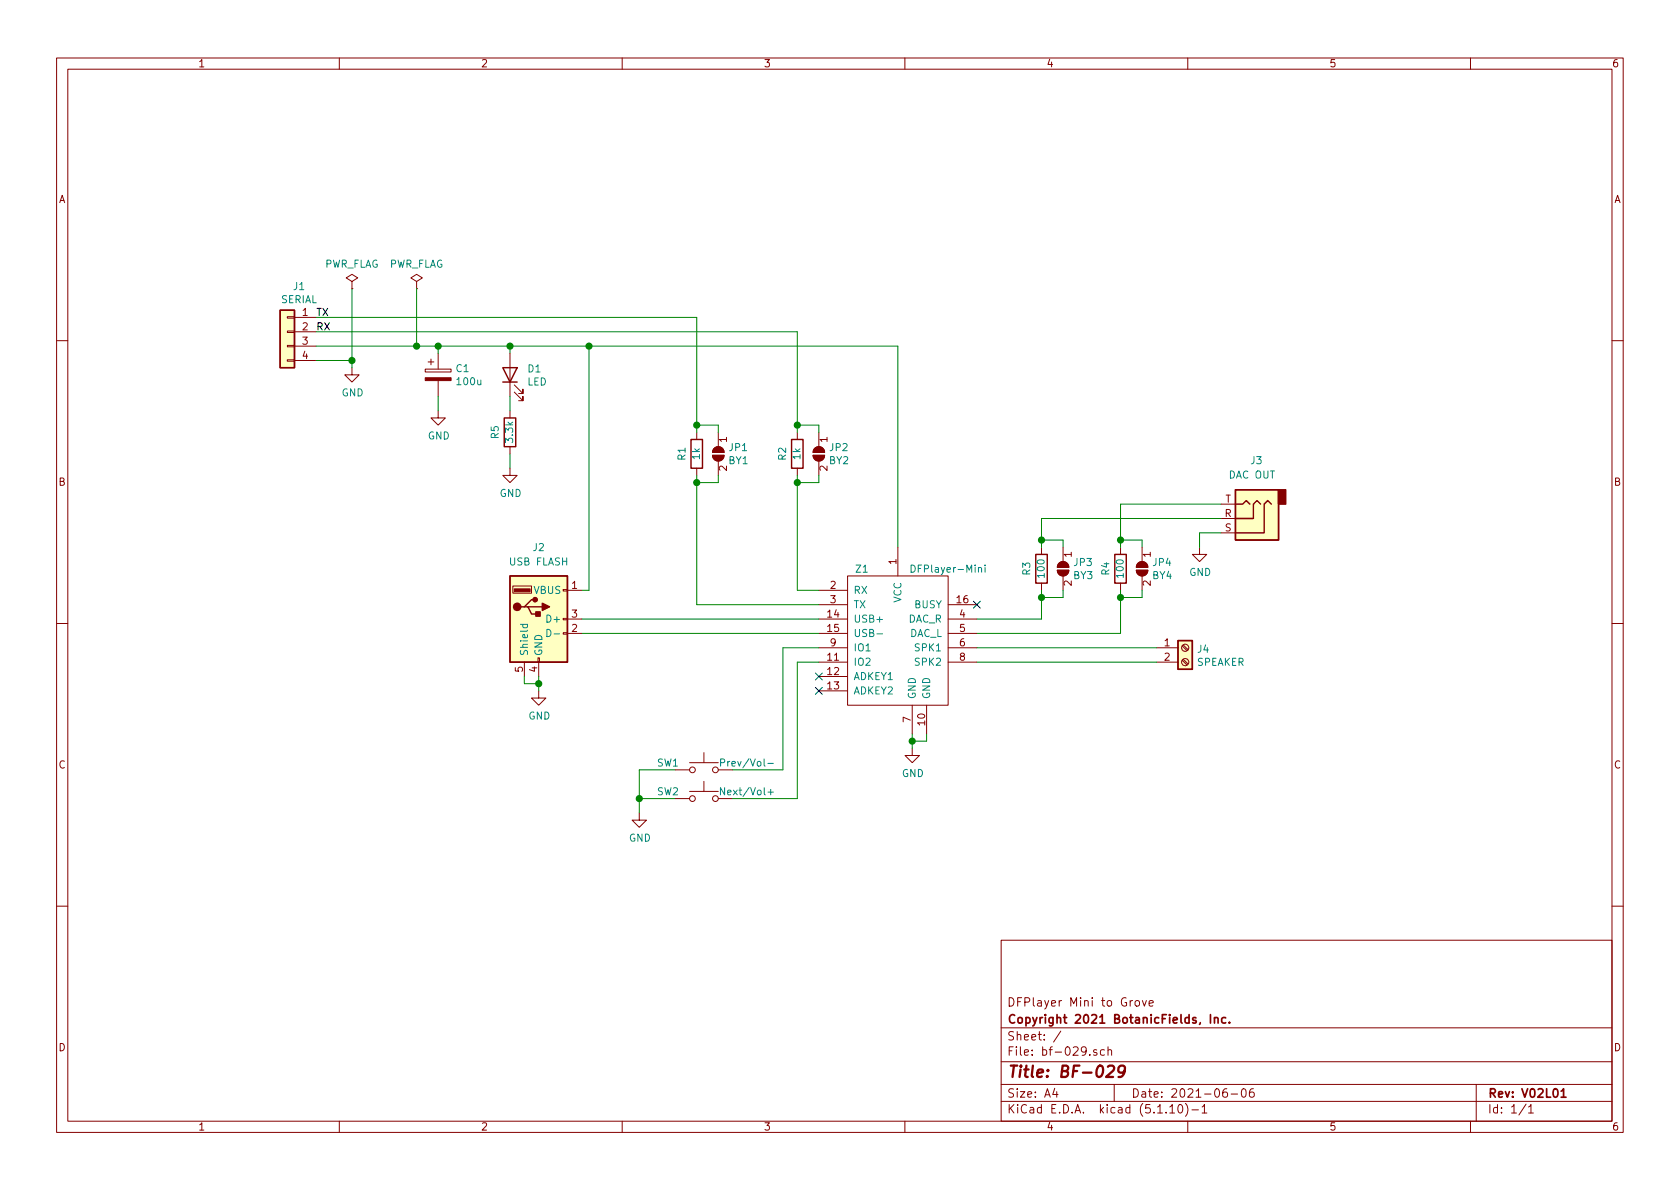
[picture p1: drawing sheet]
<svg xmlns="http://www.w3.org/2000/svg" width="297mm" height="210mm" viewBox="0 0 297 210" stroke-linecap="round" stroke-linejoin="round" font-family="sans-serif">
<g fill="none" stroke="#840000" stroke-width=".18">
<path d="M10 10.3h277v189.9h-277zM12 12.2h273v186.1h-273zM60 10.3v1.9M110 10.3v1.9M160 10.3v1.9M210 10.3v1.9M260 10.3v1.9M50.8 56h1.3v.3h-1.3zM50.8 58.5h1.3v.3h-1.3zM52.1 56.1h3.8M52.1 58.7h3.8M62.2 49.8l1-.7-1-.6-1 .6 1 .7v1.2"/>
<path d="M62.2 51h.1M73.7 49.8l1-.7-1-.6-1.1 .6 1.1 .7v1.2M73.7 51h.1M10 60.2h2M50.8 63.6h1.3v.3h-1.3zM50.8 61.1h1.3v.2h-1.3zM52.1 61.2h3.8M52.1 63.7h3.8M62.2 65v1.3h1.3l-1.3 1.3-1.2-1.3h1.2M75.2 65.3h4.6v.5h-4.6zM75.7 64h1M76.2 63.5v1"/>
<path d="M77.5 72.6v1.3h1.2l-1.2 1.3-1.3-1.3h1.3M77.5 62.5v2.8M77.5 67.3v2.8M90.2 62.5v7.6M90.2 72.6v1.3M90.2 79v1.3M90.9 69.3l1.6 1.6v-.8v.8h-.8M90.9 68.1l1.6 1.5v-.8v.8h-.8M123.2 76.4v1.3M126.2 79.3a1.02 1.02 0 0 1 1.1-.3 1.02 1.02 0 0 1 .7 1h-2zM127 76.4v2.6M141 76.4v1.3"/>
<path d="M144 79.3a1.02 1.02 0 0 1 1.1-.3 1.02 1.02 0 0 1 .7 1h-2zM144.8 76.4v2.6M285 60.2h2M90.2 82.8v1.3h1.2l-1.2 1.2-1.3-1.2h1.3M123.2 82.8v1.3M126 80.5h2a1.02 1.02 0 0 1-1 1 1.02 1.02 0 0 1-1-1zM127 81.5v2.6M141 82.8v1.3M143.8 80.5h2a1.02 1.02 0 0 1-1 1 1.02 1.02 0 0 1-1-1zM144.8 81.5v2.6M158.7 96.8v5M184.1 96.8v1.2"/>
<path d="M187.2 99.7a1.02 1.02 0 0 1 1.1-.3 1.02 1.02 0 0 1 .7 .9h-2.1zM188 96.8v2.5M198.1 96.8v1.2M201.1 99.7a1.02 1.02 0 0 1 1.2-.3 1.02 1.02 0 0 1 .6 .9h-2zM201.9 96.8v2.5M212.1 96.8v1.2h1.3l-1.3 1.3-1.3-1.3h1.3M215.9 91.7h2.5M215.9 94.2h2.5M215.9 89.1h2.5M10 110.3h2M90.7 103.6h3.3v1.3h-3.3zM92.7 117.1v2.5"/>
<path d="M95.1 116.3h.3v.8h-.3zM95.2 117.1v2.5M99.6 111.9h.7v.2h-.7zM99.6 109.3h.7v.3h-.7zM99.6 104.3h.7v.2h-.7zM100.3 104.4h2.6M100.3 112h2.6M100.3 109.5h2.6M144.8 114.5h5.1M144.8 117.1h5.1M144.8 104.4h5.1M144.8 112h5.1"/>
<path d="M144.8 109.5h5.1M144.8 119.6h5.1M144.8 106.9h5.1M149.9 101.8h17.7v22.9h-17.7zM167.6 114.5h5.1M167.6 117.1h5.1M167.6 112h5.1M167.6 109.5h5.1M167.6 106.9h5.1M184.1 103.1v1.3M186.9 100.8h2.1a1.02 1.02 0 0 1-1 1 1.02 1.02 0 0 1-1.1-1zM188 101.8v2.6"/>
<path d="M198.1 103.1v1.3M200.9 100.8h2a1.02 1.02 0 0 1-1 1 1.02 1.02 0 0 1-1-1zM201.9 101.8v2.6M204.5 114.5h3.8M204.5 117.1h3.8M209 116.8l.9 .8M209 114.2l.9 .9M209.2 116.6l.9 .8M209.2 114l.9 .9M285 110.3h2M95.2 122.2v1.2h1.3l-1.3 1.3-1.2-1.3h1.2M119.4 136.1h2.5"/>
<path d="M121.9 134.9h5.1M121.9 139.9h5.1M124.5 133.1v1.8M124.5 138.2v1.7M127 136.1h2.5M144.8 122.2h5.1M161.3 132.3v1.3h1.3l-1.3 1.3-1.3-1.3h1.3M161.3 124.7v5.1M163.8 124.7v5.1M113 143.8v1.2h1.3l-1.3 1.3-1.2-1.3h1.2M119.4 141.2h2.5M127 141.2h2.5"/>
<path d="M10 160.2h2M177 166.3h108v32h-108zM200.8 177.1l.2-.2 .4 .2v.7l-.2 .1-.4-.1zM202 176.9l.3 1 .4-1M203.2 177.4l.7-.1-.1-.3-.4-.1-.2 .2 .1 .7h.5M285 160.2h2M60 198.3v1.9M110 198.3v1.9M160 198.3v1.9M177 194.8h108M177 191.8h108M177 187.8h108"/>
<path d="M177 181.8h108M186.5 192.5l-.4 1h1M186.8 193v1M187.6 182.3l-1.3 2M193.9 185.7l-.4-.1-.2 .2 .1 .2 .5 .2v.3h-.6M195.3 185.7l-.5-.1-.2 .3v.6l.2 .1 .5-.1M195.9 185.7l.2-.1 .4 .1v.9M195.9 185.1v1.5M197 191.8v3M206.8 195.8l.5-.5v1.5M206.8 196.8h.9M208.5 195.4l.1-.1a.8 .8 0 0 1 .5 .8 .8 .8 0 0 1-.5 .7 1 1 0 0 1-.1-1.4z"/>
<path d="M209.6 195.1a1.71 1.71 0 0 1 0 2.3M210 198.3v1.9M210.7 196.3h1.2M212.5 195.8l.5-.5v1.5M212.5 196.8h.9M216.9 192.5a.62 .62 0 0 0-.7 .7l.1 .7 .2 .1 .5-.1v-.5l-.1-.2-.4-.1-.3 .3M217.7 193.5h1.1M219.6 192.7l.4-.2a.94 .94 0 0 1 0 1.5 .82 .82 0 0 1-.4-1.3zM221.6 192.5a.59 .59 0 0 0-.7 .7l.1 .7 .2 .1 .5-.1 .1-.5-.2-.2-.4-.1-.3 .3M260 198.3v1.9M261 191.8v6.5M269.8 195.2l-1.2 2"/>
<path d="M270.3 195.8l.4-.5v1.5M270.3 196.8h.8"/>
<circle cx="209.5" cy="117.1" r=".63"/>
<circle cx="209.5" cy="114.5" r=".63"/>
<circle cx="122.4" cy="136.1" r=".51"/>
<circle cx="126.5" cy="136.1" r=".51"/>
<circle cx="122.4" cy="141.2" r=".51"/>
<circle cx="126.5" cy="141.2" r=".51"/>
</g>
<path d="M214 179.4v1.5M214.7 179.9v1M214.7 180.1l.2-.2 .4 .1 .1 .9M216.7 180l-.4-.1-.3 .3 .1 .6 .2 .1 .4-.1M217.4 180.8v.1M276 193l.5-.5v1.5M276 194h.9" fill="none" stroke="#840000" stroke-width=".3"/>
<path d="M195.9 188.6l.3-.2h.5l.2 .2 .1 .4-.2 .3-1.2 1.1h1.2M198.9 189.3a.65 .65 0 0 1-1.1 .2v-.7a.65 .65 0 0 1 1.1-.2 1.5 1.5 0 0 1-.8 1.8h-.3" fill="none" stroke="#840000" stroke-width=".41"/>
<g fill="#840000" stroke="#840000" stroke-width=".18">
<path d="M144 79.3a1.02 1.02 0 0 1 1.1-.3 1.02 1.02 0 0 1 .7 1h-2z"/>
<path d="M143.8 80.5h2a1.02 1.02 0 0 1-1 1 1.02 1.02 0 0 1-1-1z"/>
<path d="M126.2 79.3a1.02 1.02 0 0 1 1.1-.3 1.02 1.02 0 0 1 .7 1h-2z"/>
<path d="M126 80.5h2a1.02 1.02 0 0 1-1 1 1.02 1.02 0 0 1-1-1z"/>
<path d="M187.2 99.7a1.02 1.02 0 0 1 1.1-.3 1.02 1.02 0 0 1 .7 .9h-2.1z"/>
<path d="M186.9 100.8h2.1a1.02 1.02 0 0 1-1 1 1.02 1.02 0 0 1-1.1-1z"/>
<path d="M201.1 99.7a1.02 1.02 0 0 1 1.2-.3 1.02 1.02 0 0 1 .6 .9h-2z"/>
<path d="M200.9 100.8h2a1.02 1.02 0 0 1-1 1 1.02 1.02 0 0 1-1-1z"/>
<path d="M75.2 66.8h4.6v.5h-4.6z"/>
<path d="M90.9 104.1h2.8v.5h-2.8z"/>
</g>
<g fill="#ffffc2" stroke="#ffffc2" stroke-width=".18">
<path d="M208.3 113.3h2.5v5.1h-2.5z"/>
<path d="M90.2 101.8h10.1v15.3h-10.1z"/>
<path d="M218.4 86.6h7.7v8.9h-7.7z"/>
<path d="M49.5 54.9h2.6v10.1h-2.6z"/>
</g>
<g fill="none" stroke="#840000" stroke-width=".25">
<path d="M49.5 54.9h2.6v10.1h-2.6zM88.9 65h2.5l-1.2 2.6zM88.9 67.6h2.5M89.2 73.9h2v5.1h-2zM122.2 77.7h2v5.1h-2zM140 77.7h2v5.1h-2zM183.1 98h2.1v5.1h-2.1zM197.1 98h2v5.1h-2zM218.4 86.6h7.7v8.9h-7.7zM218.4 89.1h1.3l.6-.6 .7 .6M222.9 89.1l-.7-.6-.6 .6v2.6h-3.2M224.8 89.1l-.6-.6-.7 .6v5.1h-5.1"/>
<path d="M90.2 101.8h10.1v15.3h-10.1zM92.7 107.3h.6l.7 1.3h1.2M93.3 107.3h2.6M94.6 106h-.6l-1.3 1.3h-.6M208.3 113.3h2.5v5.1h-2.5z"/>
</g>
<g fill="#840000" stroke="#840000" stroke-width=".25">
<path d="M94.7 108.2h.8v.8h-.8z"/>
<path d="M95.9 106.7l1.3 .6-1.3 .6z"/>
<path d="M226.1 86.6h1.2v2.5h-1.2z"/>
<circle cx="91.4" cy="107.3" r=".63"/>
<circle cx="94.6" cy="106" r=".38"/>
</g>
<g fill="none" stroke="#008484" stroke-width=".18">
<path d="M161.1 99.9a.64 .64 0 0 1 .7 .7 .64 .64 0 0 1-.7 .6zM174.2 99.9v.1M92 110.4h1.3M92.5 110.4l-.1 .4 .3 .2 .5-.1v-.5M96.7 111.3a.64 .64 0 0 1 .7 .6 .64 .64 0 0 1-.7 .7zM98 112.1h.9M155 112.1h1M173 100.5l.2-.2 .3 .1 .1 .8M174.2 100.3v.9M127.4 134.9l.6-.1 .1-.2v-.3l-.2-.1h-.5v1.3M128.1 139.3v1.3l-.7-1.3v1.3M135.8 135h.9"/>
<path d="M135.8 140.1h1"/>
</g>
<g fill="none" stroke="#008400" stroke-width=".18">
<path d="M55.9 58.7h85.1v17.7M55.9 56.1h67.3v20.3M62.2 51v14M73.7 51v10.2M55.9 61.2h102.8v35.6M55.9 63.7h6.3M77.5 61.2v1.3M77.5 70.1v2.5M90.2 61.2v1.3M90.2 70.1v2.5M104.1 61.2v43.2h-1.2M123.2 75.2h3.8v1.2"/>
<path d="M141 75.2h3.8v1.2M90.2 80.3v2.5M123.2 84.1v22.8h21.6M127 84.1v1.2h-3.8M141 84.1v20.3h3.8M144.8 84.1v1.2h-3.8M184.1 95.5h3.9v1.3M198.1 95.5h3.8v1.3M215.9 89.1h-17.8v7.7M215.9 91.7h-31.8v5.1M215.9 94.2h-3.8v2.6M92.7 119.6v1.3h2.5"/>
<path d="M95.2 119.6v2.6M102.9 112h41.9M102.9 109.5h41.9M144.8 117.1h-3.8v24.1h-11.5M144.8 114.5h-6.4v21.6h-8.9M172.7 117.1h31.8M172.7 114.5h31.8M184.1 104.4v5.1h-11.4M188 104.4v1.3h-3.9M198.1 104.4v7.6h-25.4M201.9 104.4v1.3h-3.8M119.4 136.1h-6.4v7.7"/>
<path d="M161.3 129.8v2.5M163.8 129.8v1.3h-2.5M113 141.2h6.4"/>
</g>
<g fill="#008400" stroke="#008400" stroke-width=".25">
<circle cx="77.5" cy="61.2" r=".51"/>
<circle cx="123.2" cy="75.2" r=".51"/>
<circle cx="113" cy="141.2" r=".51"/>
<circle cx="73.7" cy="61.2" r=".51"/>
<circle cx="141" cy="75.2" r=".51"/>
<circle cx="123.2" cy="85.3" r=".51"/>
<circle cx="161.3" cy="131.1" r=".51"/>
<circle cx="198.1" cy="105.7" r=".51"/>
<circle cx="141" cy="85.3" r=".51"/>
<circle cx="184.2" cy="95.5" r=".51"/>
<circle cx="90.2" cy="61.2" r=".51"/>
<circle cx="184.2" cy="105.7" r=".51"/>
<circle cx="62.2" cy="63.7" r=".51"/>
<circle cx="198.1" cy="95.5" r=".51"/>
<circle cx="95.3" cy="120.9" r=".51"/>
<circle cx="104.1" cy="61.2" r=".51"/>
</g>
<path d="M144.2 119l1.2 1.2M145.4 119l-1.2 1.2M172.1 106.3l1.2 1.2M173.3 106.3l-1.2 1.2M144.2 121.6l1.2 1.2M145.4 121.6l-1.2 1.2" fill="none" stroke="#000084" stroke-width=".18"/>
<text font-size="2.8" fill="#840000" x="178" y="190.5">Title: BF-029</text>
<g font-size="2.1" fill="#840000">
<text x="178" y="178">DFPlayer Mini to Grove</text>
<text x="178" y="184">Sheet: /</text>
<text x="178" y="181">Copyright 2021 BotanicFields, Inc.</text>
<text x="178" y="186.7">File: bf-029.sch</text>
<text x="178" y="196.9">KiCad E.D.A. kicad (5.1.10)-1</text>
<text x="178" y="194.1">Size: A4</text>
<text x="200" y="194.1">Date: 2021-06-06</text>
<text x="263" y="194.1">Rev: V02L01</text>
<text x="263" y="196.9">Id: 1/1</text>
</g>
<g font-size="1.8" fill="#840000">
<text x="35" y="11.9">1</text>
<text x="85" y="11.9">2</text>
<text x="135" y="11.9">3</text>
<text x="185" y="11.9">4</text>
<text x="235" y="11.9">5</text>
<text x="285" y="11.9">6</text>
<text x="10.4" y="35.9">A</text>
<text x="285.4" y="35.9">A</text>
<text x="53.5" y="55.9">1</text>
<text x="53.5" y="58.4">2</text>
<text x="53.5" y="61">3</text>
<text x="53.5" y="63.5">4</text>
<text x="128.5" y="83.3" transform="rotate(-90 128.5 83.3)">2</text>
<text x="128.5" y="78.2" transform="rotate(-90 128.5 78.2)">1</text>
<text x="146.3" y="83.3" transform="rotate(-90 146.3 83.3)">2</text>
<text x="146.3" y="78.2" transform="rotate(-90 146.3 78.2)">1</text>
<text x="10.4" y="85.9">B</text>
<text x="216.6" y="88.9">T</text>
<text x="285.4" y="85.9">B</text>
<text x="216.5" y="91.4">R</text>
<text x="216.6" y="94">S</text>
<text x="158.5" y="99.8" transform="rotate(-90 158.5 99.8)">1</text>
<text x="189.5" y="98.5" transform="rotate(-90 189.5 98.5)">1</text>
<text x="203.5" y="98.5" transform="rotate(-90 203.5 98.5)">1</text>
<text x="101.1" y="104.1">1</text>
<text x="146.8" y="104.1">2</text>
<text x="146.8" y="106.7">3</text>
<text x="169.2" y="106.7">16</text>
<text x="189.5" y="103.6" transform="rotate(-90 189.5 103.6)">2</text>
<text x="203.5" y="103.6" transform="rotate(-90 203.5 103.6)">2</text>
<text x="101.1" y="111.8">2</text>
<text x="101.1" y="109.2">3</text>
<text x="146.4" y="109.2">14</text>
<text x="146.4" y="111.8">15</text>
<text x="169.7" y="109.2">4</text>
<text x="169.7" y="111.8">5</text>
<text x="92.5" y="118.8" transform="rotate(-90 92.5 118.8)">5</text>
<text x="95" y="118.8" transform="rotate(-90 95 118.8)">4</text>
<text x="146.4" y="116.8">11</text>
<text x="146.4" y="119.4">12</text>
<text x="146.8" y="114.3">9</text>
<text x="169.7" y="114.3">6</text>
<text x="169.7" y="116.8">8</text>
<text x="205.9" y="114.3">1</text>
<text x="205.9" y="116.8">2</text>
<text x="146.4" y="121.9">13</text>
<text x="161" y="127.7" transform="rotate(-90 161 127.7)">7</text>
<text x="163.6" y="128.2" transform="rotate(-90 163.6 128.2)">10</text>
<text x="10.4" y="135.9">C</text>
<text x="285.4" y="135.9">C</text>
<text x="10.4" y="185.9">D</text>
<text x="285.4" y="185.9">D</text>
<text x="35" y="199.9">1</text>
<text x="85" y="199.9">2</text>
<text x="135" y="199.9">3</text>
<text x="185" y="199.9">4</text>
<text x="235" y="199.9">5</text>
<text x="285" y="199.9">6</text>
</g>
<g font-size="1.8" fill="#008484">
<text x="57.3" y="47.3">PWR_FLAG</text>
<text x="68.7" y="47.3">PWR_FLAG</text>
<text x="49.7" y="53.6">SERIAL</text>
<text x="51.9" y="51.3">J1</text>
<text x="80.7" y="65.8">C1</text>
<text x="93.4" y="65.9">D1</text>
<text x="60.4" y="70.1">GND</text>
<text x="80.9" y="68.1">100u</text>
<text x="93.2" y="68.2">LED</text>
<text x="75.6" y="77.7">GND</text>
<text x="88.2" y="77.6" transform="rotate(-90 88.2 77.6)">R5</text>
<text x="90.7" y="78.2" transform="rotate(-90 90.7 78.2)">3.3k</text>
<text x="121.2" y="81.4" transform="rotate(-90 121.2 81.4)">R1</text>
<text x="123.7" y="81.2" transform="rotate(-90 123.7 81.2)">1k</text>
<text x="128.9" y="82.1">BY1</text>
<text x="129" y="79.8">JP1</text>
<text x="139" y="81.4" transform="rotate(-90 139 81.4)">R2</text>
<text x="141.5" y="81.2" transform="rotate(-90 141.5 81.2)">1k</text>
<text x="146.7" y="82.1">BY2</text>
<text x="146.7" y="79.8">JP2</text>
<text x="221.2" y="82.1">J3</text>
<text x="88.3" y="87.9">GND</text>
<text x="217.3" y="84.6">DAC OUT</text>
<text x="90.2" y="100">USB FLASH</text>
<text x="94.3" y="97.5">J2</text>
<text x="151.4" y="101.3">Z1</text>
<text x="161.7" y="101.3">DFPlayer-Mini</text>
<text x="182.2" y="101.7" transform="rotate(-90 182.2 101.7)">R3</text>
<text x="189.9" y="100.1">JP3</text>
<text x="196.1" y="101.7" transform="rotate(-90 196.1 101.7)">R4</text>
<text x="203.9" y="100.1">JP4</text>
<text x="210.3" y="101.8">GND</text>
<text x="94.4" y="105">VBUS</text>
<text x="150.9" y="105">RX</text>
<text x="150.9" y="107.6">TX</text>
<text x="159.4" y="106.6" transform="rotate(-90 159.4 106.6)">VCC</text>
<text x="161.7" y="107.6">BUSY</text>
<text x="184.7" y="102.1" transform="rotate(-90 184.7 102.1)">100</text>
<text x="189.8" y="102.4">BY3</text>
<text x="198.7" y="102.1" transform="rotate(-90 198.7 102.1)">100</text>
<text x="203.8" y="102.4">BY4</text>
<text x="97" y="110.1">D+</text>
<text x="150.9" y="110.1">USB+</text>
<text x="150.9" y="112.6">USB-</text>
<text x="160.5" y="110.1">DAC_R</text>
<text x="160.7" y="112.6">DAC_L</text>
<text x="93.3" y="116.1" transform="rotate(-90 93.3 116.1)">Shield</text>
<text x="95.9" y="116.1" transform="rotate(-90 95.9 116.1)">GND</text>
<text x="150.9" y="117.7">IO2</text>
<text x="150.9" y="115.2">IO1</text>
<text x="162" y="115.2">SPK1</text>
<text x="162" y="117.7">SPK2</text>
<text x="211.6" y="117.7">SPEAKER</text>
<text x="211.8" y="115.4">J4</text>
<text x="150.9" y="120.3">ADKEY1</text>
<text x="150.9" y="122.8">ADKEY2</text>
<text x="161.9" y="123.7" transform="rotate(-90 161.9 123.7)">GND</text>
<text x="164.5" y="123.7" transform="rotate(-90 164.5 123.7)">GND</text>
<text x="93.4" y="127.2">GND</text>
<text x="116.2" y="135.6">SW1</text>
<text x="128.2" y="135.6">Prev/Vol-</text>
<text x="159.5" y="137.4">GND</text>
<text x="116.2" y="140.6">SW2</text>
<text x="128" y="140.6">Next/Vol+</text>
<text x="111.2" y="148.8">GND</text>
</g>
<g font-size="1.8">
<text x="55.9" y="55.9">TX</text>
<text x="55.9" y="58.4">RX</text>
</g>
</svg>
